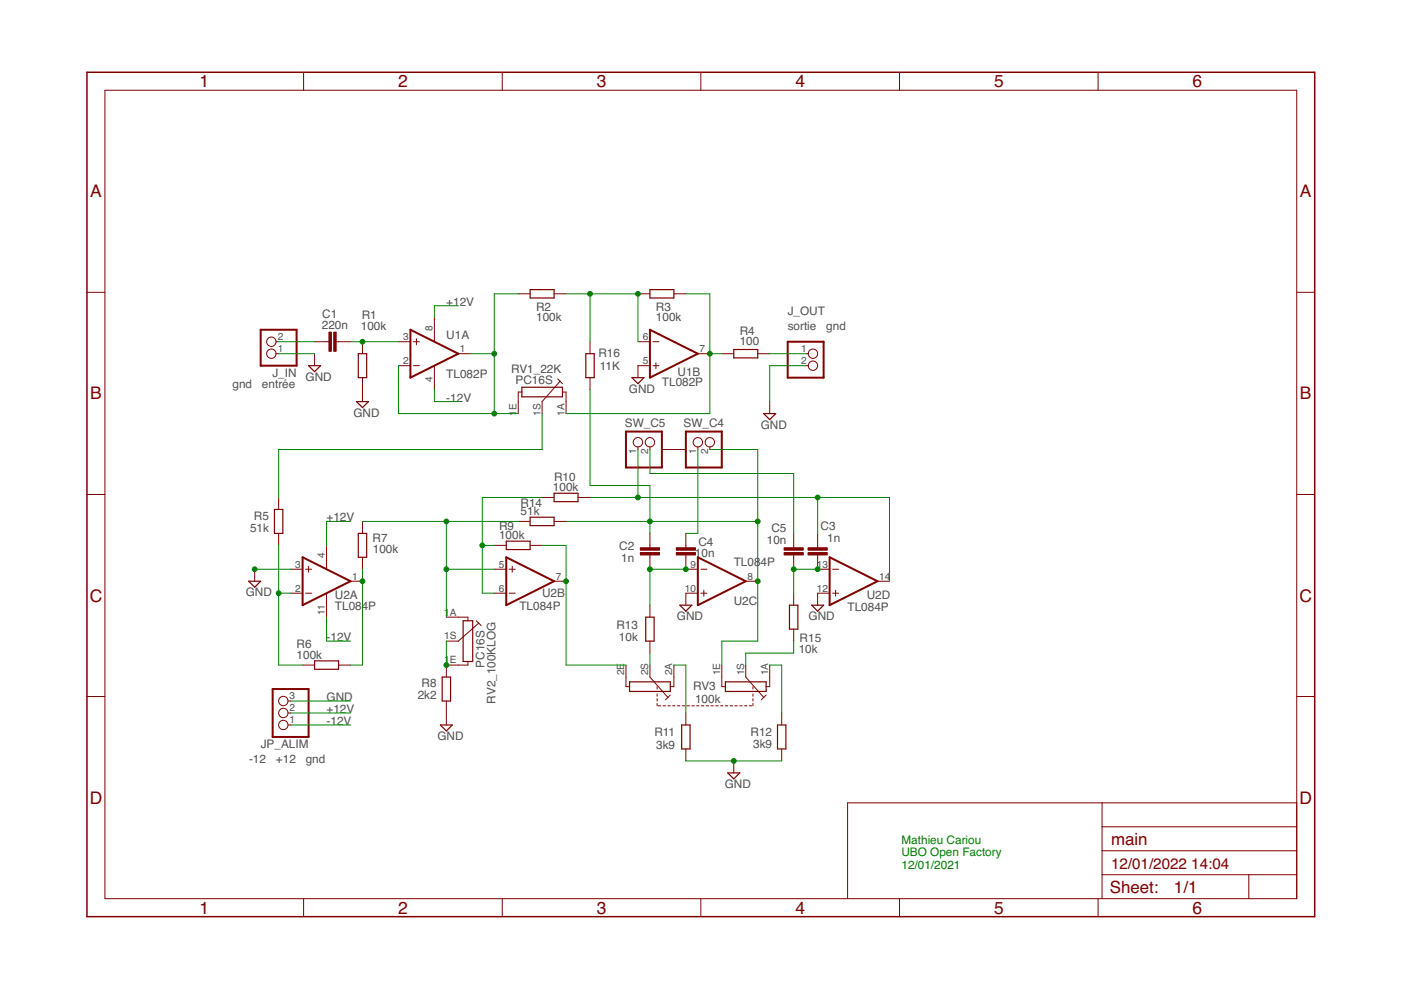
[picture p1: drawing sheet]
<svg xmlns="http://www.w3.org/2000/svg" width="297mm" height="210mm" viewBox="0 0 297 210" stroke-linecap="round" stroke-linejoin="round" font-family="sans-serif">
<g fill="none" stroke="#800000" stroke-width=".21">
<path d="M22.2 19.1h252.7v171.4h-252.7zM64.4 15.3v3.8M106.5 15.3v3.8M148.6 15.3v3.8M190.7 15.3v3.8M232.8 15.3v3.8M18.4 62h3.8M58.5 72.5h.6M58.5 75h.6M66.7 72.5h3M66.7 75v2.5M71.3 72.5h3"/>
<path d="M76.9 72.5v2.5M84.5 72.5h2.5M84.5 77.5h2.5M87.7 72.5h1.2M87.7 77.5h1.2M88.3 71.8v1.3M92.1 67.4v5.1M92.1 77.5v5.1M97.2 75h2.5M109.9 62.3h2.5M117.5 62.3h2.5M125.1 72.5v2.5"/>
<path d="M135.3 72.5h2.5M135.3 62.3h2.5M137.8 77.5h-2.5v2.6M138.4 72.5h1.3M138.4 77.5h1.3M139.1 76.9v1.3M142.9 62.3h2.5M148 75h2.5M153 75h2.6M160.7 75h2.5M170.8 77.5h.6M170.8 75h.6"/>
<path d="M274.9 62h3.8M76.9 80.1v5.1M110.6 83.1h-.7v4.6M118.2 80.3l1.1 1M118.7 80.8l-3.8 4.4v2.5M119.3 83.1h.7v4.6M125.1 80.1v2.5M135.3 94.7v.6M137.8 94.7v.6M140.3 95.3h5.1M148 94.7v.6M150.5 94.7v.6"/>
<path d="M163.2 85.2v2.5M18.4 104.8h3.8M59.1 105.5v2.5M59.1 113.1v2.5M69.2 115.6v5.1M76.9 110.6v2.5M76.9 118.2v2.5M104.8 115.6h2.5M109.9 110.6h2.5M112.4 115.6h2.5M114.9 105.5h2.6M117.5 110.6h2.5"/>
<path d="M122.6 105.5h2.5M137.8 113.1v3M137.8 117.6v3.1M145.4 117.6v3.1h2.6M145.4 113.1v3M168.3 113.1v3M168.3 117.6v3.1M173.4 117.6v3.1h2.5M173.4 113.1v3M274.9 104.8h3.8M54 120.7v2.5M61.6 120.7h2.6"/>
<path d="M61.6 125.8h2.6M64.8 120.7h1.3M64.8 125.8h1.3M65.4 120.1v1.2M69.2 125.8v5.1M74.3 123.2h2.6M94.6 130.9h4.6v.7M101 131.6l1 1M101.5 132.1l-4.3 3.8h-2.6M104.8 120.7h2.5M104.8 125.8h2.5M108 120.7h1.2"/>
<path d="M108 125.8h1.2M108.6 120.1v1.2M117.5 123.2h2.5M137.8 128.3v2.6M137.8 135.9v2.6M148 125.8h-2.6v2.5M148.6 120.7h1.3M148.6 125.8h1.3M149.2 125.1v1.3M158.1 123.2h2.6M168.3 125.8v2.5M168.3 133.4v2.5"/>
<path d="M175.9 125.8h-2.5v2.5M176.5 120.7h1.3M176.5 125.8h1.3M177.2 125.1v1.3M186.1 123.2h2.5M18.4 147.7h3.8M61.1 153.7h.5M61.1 151.2h.5M61.1 148.6h.5M64.2 141h2.5M71.8 141h2.5M94.6 148.6v5.1"/>
<path d="M99.2 140.3v.7h-4.6v2.6M132.7 141v4.6h.8M137.8 141v2.6l3.8 4.3M139.3 145.6v.5M139.3 147.1v.5M139.3 148.1v.5M139.3 149.1v.5M139.6 149.6h.5M140.6 149.6h.5M141.6 149.6h.5M142.1 147.4l-1 1M142.6 149.6h.5"/>
<path d="M142.9 141v4.6h-.8M143.6 149.6h.5M144.7 149.6h.5M145.4 151.2v2.5M145.4 158.8v2.5M145.7 149.6h.5M146.7 149.6h.5M147.7 149.6h.5M148.7 149.6h.5M149.7 149.6h.5M150.7 149.6h.6M151.8 149.6h.5"/>
<path d="M152.8 149.6h.5M153 141v4.6h.8M153.8 149.6h.5M154.8 149.6h.5M155.8 149.6h.5M156.8 149.6h.6M157.9 149.6h.5M158.1 141v2.6l3.8 4.3M158.9 149.6h.5M159.6 145.6v.5M159.6 147.1v.5M159.6 148.1v.5"/>
<path d="M159.6 149.1v.5M162.4 147.4l-1 1M163.2 141v4.6h-.8M165.7 151.2v2.5M165.7 158.8v2.5M274.9 147.7h3.8M155.6 161.3v2.6M233.7 170.2v20.3M233.7 175.3h41.2M274.9 170.2h-95.2v20.3M64.4 190.5v3.9M106.5 190.5v3.9"/>
<path d="M148.6 190.5v3.9M190.7 190.5v3.9M232.8 190.5v3.9M233.7 185.5h41.2M233.7 180.4h41.2M264.8 185.5v5"/>
<circle cx="57.5" cy="75" r=".99"/>
<circle cx="57.5" cy="72.5" r=".99"/>
<circle cx="172.4" cy="77.5" r=".99"/>
<circle cx="172.4" cy="75" r=".99"/>
<circle cx="135.3" cy="93.8" r=".99"/>
<circle cx="137.8" cy="93.8" r=".99"/>
<circle cx="148" cy="93.8" r=".99"/>
<circle cx="150.5" cy="93.8" r=".99"/>
<circle cx="60.1" cy="148.6" r=".99"/>
<circle cx="60.1" cy="153.7" r=".99"/>
<circle cx="60.1" cy="151.2" r=".99"/>
</g>
<path d="M55.3 69.9h7.6v7.6h-7.6zM87 69.9l10.2 5.1-10.2 5.1zM137.8 69.9l10.2 5.1-10.2 5.1zM167 72.5h7.6v7.6h-7.6zM132.7 91.5h7.6v7.6h-7.6zM145.4 91.5h7.6v7.6h-7.6zM64.2 118.2l10.1 5-10.1 5.1zM107.3 118.2l10.2 5-10.2 5.1zM148 118.2l10.1 5-10.1 5.1zM175.9 118.2l10.2 5-10.2 5.1zM57.8 146.1h7.6v10.2h-7.6z" fill="none" stroke="#800000" stroke-width=".42"/>
<g fill="none" stroke="#800000" stroke-width=".25">
<path d="M65.4 77.5h2.6l-1.3 1.3zM76 75h1.7v5.1h-1.7zM112.4 61.4h5.1v1.8h-5.1zM124.2 75h1.8v5.1h-1.8zM137.8 61.4h5.1v1.8h-5.1zM155.6 74.1h5.1v1.8h-5.1zM75.6 85.2h2.5l-1.2 1.2zM110.6 82.1h8.7v2h-8.7zM134 80.1h2.5l-1.2 1.2zM161.9 87.7h2.6l-1.3 1.3zM58.2 108h1.8v5.1h-1.8zM76 113.1h1.7v5.1h-1.7z"/>
<path d="M107.3 114.7h5.1v1.8h-5.1zM112.4 109.7h5.1v1.7h-5.1zM117.5 104.6h5.1v1.8h-5.1zM52.7 123.2h2.6l-1.3 1.3zM98.2 131.6h2v8.7h-2zM136.9 130.9h1.8v5h-1.8zM144.1 128.3h2.6l-1.3 1.3zM167.4 128.3h1.8v5.1h-1.8zM172.1 128.3h2.5l-1.2 1.3zM66.7 140.1h5.1v1.8h-5.1zM93.4 153.7h2.5l-1.3 1.3zM93.7 143.6h1.8v5h-1.8z"/>
<path d="M133.5 144.6h8.6v2h-8.6zM144.5 153.7h1.8v5.1h-1.8zM153.8 144.6h8.6v2h-8.6zM164.8 153.7h1.8v5.1h-1.8zM154.3 163.9h2.5l-1.2 1.2z"/>
</g>
<g fill="#800000" stroke="#800000" stroke-width=".21">
<path d="M70.8 70.4h.5v4.1h-.5z"/>
<path d="M69.7 70.4h.6v4.1h-.6z"/>
<path d="M135.8 116.1h4v.5h-4z"/>
<path d="M135.8 117.2h4v.5h-4z"/>
<path d="M171.3 116.1h4.1v.5h-4.1z"/>
<path d="M171.3 117.2h4.1v.5h-4.1z"/>
<path d="M143.4 116.1h4v.5h-4z"/>
<path d="M143.4 117.2h4v.5h-4z"/>
<path d="M166.2 116.1h4.1v.5h-4.1z"/>
<path d="M166.2 117.2h4.1v.5h-4.1z"/>
</g>
<path d="M18.4 15.3h260.3v179.1h-260.3z" fill="none" stroke="#800000" stroke-width=".32"/>
<g fill="none" stroke="#008000" stroke-width=".21">
<path d="M59.1 72.5h7.6M59.1 75h7.6M74.3 72.5h10.2M84.5 77.5v10.2h25.4M97.2 64.8h-5.1v2.6M99.7 75h5.1M109.9 62.3h-5.1v25.4M120 62.3h15.3v10.2M125.1 62.3v10.2M145.4 62.3h5.1v25.4h-30.5M150.5 75h2.5M163.2 75h7.6"/>
<path d="M170.8 77.5h-7.6v7.7M92.1 82.6v2.6h5.1M114.9 87.7v7.6h-55.8v10.2M125.1 82.6v20.3h12.7v10.2M135.3 95.3v10.2M137.8 95.3v5.1h30.5v12.7M148 95.3v17.8h-2.6M150.5 95.3h10.2v40.6h-7.7v5.1M59.1 115.6v25.4h5.1M74.3 110.6h-5.1v5M76.9 110.6h33M94.6 110.6v20.3"/>
<path d="M102.3 115.6h2.5M114.9 115.6h5.1v25.4h12.7M114.9 105.5h-12.6v20.3h2.5M120 110.6h40.7M125.1 105.5h63.5v17.7M173.4 105.5v7.6M54 120.7h7.6M59.1 125.8h2.5M69.2 130.9v5h5.1M76.9 120.7v20.3h-2.6M94.6 120.7h10.2M94.6 135.9v5.1"/>
<path d="M137.8 138.5v2.5M145.4 120.7h-7.6v7.6M168.3 135.9v2.6h-10.2v2.5M173.4 120.7h-5.1v5.1M61.6 151.2h12.7M61.6 153.7h12.7M61.6 148.6h12.7M142.9 141h2.5v10.2M163.2 141h2.5v10.2M145.4 161.3h20.3"/>
</g>
<g fill="#008000" stroke="#008000" stroke-width=".21">
<circle cx="76.9" cy="72.5" r=".51"/>
<circle cx="54" cy="120.7" r=".51"/>
<circle cx="155.6" cy="161.3" r=".51"/>
<circle cx="104.8" cy="75" r=".51"/>
<circle cx="104.8" cy="87.7" r=".51"/>
<circle cx="150.5" cy="75" r=".51"/>
<circle cx="135.3" cy="62.3" r=".51"/>
<circle cx="125.1" cy="62.3" r=".51"/>
<circle cx="160.7" cy="123.2" r=".51"/>
<circle cx="160.7" cy="110.6" r=".51"/>
<circle cx="137.8" cy="110.6" r=".51"/>
<circle cx="59.1" cy="125.8" r=".51"/>
<circle cx="76.9" cy="123.2" r=".51"/>
<circle cx="94.6" cy="110.6" r=".51"/>
<circle cx="94.6" cy="120.7" r=".51"/>
<circle cx="94.6" cy="141" r=".51"/>
<circle cx="102.3" cy="115.6" r=".51"/>
<circle cx="120" cy="123.2" r=".51"/>
<circle cx="135.3" cy="105.5" r=".51"/>
<circle cx="173.4" cy="105.5" r=".51"/>
<circle cx="137.8" cy="120.7" r=".51"/>
<circle cx="145.4" cy="120.7" r=".51"/>
<circle cx="173.4" cy="120.7" r=".51"/>
<circle cx="168.3" cy="120.7" r=".51"/>
</g>
<g font-size="3.7" fill="#800000">
<text x="42.3" y="18.5">1</text>
<text x="84.4" y="18.5">2</text>
<text x="126.5" y="18.5">3</text>
<text x="168.6" y="18.5">4</text>
<text x="210.7" y="18.5">5</text>
<text x="252.9" y="18.5">6</text>
<text x="19.1" y="41.8">A</text>
<text x="275.6" y="41.8">A</text>
<text x="19.1" y="84.7">B</text>
<text x="275.6" y="84.7">B</text>
<text x="19" y="127.5">C</text>
<text x="275.5" y="127.5">C</text>
<text x="19" y="170.4">D</text>
<text x="275.5" y="170.4">D</text>
<text x="42.3" y="193.7">1</text>
<text x="84.4" y="193.7">2</text>
<text x="126.5" y="193.7">3</text>
<text x="168.6" y="193.7">4</text>
<text x="210.7" y="193.7">5</text>
<text x="252.9" y="193.7">6</text>
</g>
<g font-size="3.6" fill="#800000">
<text x="235.6" y="179.1">main</text>
<text x="235.3" y="189.4">Sheet:</text>
<text x="248.9" y="189.3">1/1</text>
</g>
<g font-size="3.2" fill="#800000">
<text x="235.6" y="184.2">12/01/2022</text>
<text x="252.6" y="184.2">14:04</text>
</g>
<g font-size="2.5" fill="#505050">
<text x="94.6" y="64.8">+12V</text>
<text x="113.7" y="65.9">R2</text>
<text x="139.1" y="65.9">R3</text>
<text x="68.2" y="69.8">220n</text>
<text x="68.3" y="67.5">C1</text>
<text x="76.5" y="69.9">100k</text>
<text x="76.7" y="67.6">R1</text>
<text x="94.6" y="71.8">U1A</text>
<text x="113.7" y="68.1">100k</text>
<text x="139.1" y="68.1">100k</text>
<text x="156.8" y="71">R4</text>
<text x="167" y="69.9">sortie</text>
<text x="167" y="66.7">J_OUT</text>
<text x="175.2" y="69.9">gnd</text>
<text x="126.9" y="75.7">R16</text>
<text x="156.8" y="73.2">100</text>
<text x="49.3" y="82.4">gnd</text>
<text x="55.5" y="82.4">entrée</text>
<text x="57.7" y="79.9">J_IN</text>
<text x="64.8" y="80.7">GND</text>
<text x="94.6" y="80.1">TL082P</text>
<text x="108.4" y="79.1">RV1_22K</text>
<text x="109.3" y="81.3">PC16S</text>
<text x="127.2" y="78.5">11K</text>
<text x="133.4" y="83.2">GND</text>
<text x="140.3" y="81.9">TL082P</text>
<text x="143.6" y="79.7">U1B</text>
<text x="74.9" y="88.3">GND</text>
<text x="94.6" y="85.2">-12V</text>
<text x="132.5" y="90.6">SW_C5</text>
<text x="144.9" y="90.6">SW_C4</text>
<text x="161.3" y="90.9">GND</text>
<text x="117.5" y="101.9">R10</text>
<text x="110.4" y="107.5">R14</text>
<text x="117.2" y="104.2">100k</text>
<text x="53" y="112.8">51k</text>
<text x="53.8" y="110.3">R5</text>
<text x="69.2" y="110.5">+12V</text>
<text x="105.8" y="112.3">R9</text>
<text x="110.4" y="109.3">51k</text>
<text x="163.6" y="112.7">C5</text>
<text x="174" y="112.4">C3</text>
<text x="79" y="114.8">R7</text>
<text x="79.1" y="117.1">100k</text>
<text x="105.8" y="114.4">100k</text>
<text x="131.3" y="116.5">C2</text>
<text x="131.7" y="119.1">1n</text>
<text x="147.3" y="118">10n</text>
<text x="148.1" y="115.8">C4</text>
<text x="155.6" y="119.9">TL08</text>
<text x="161.3" y="119.9">4P</text>
<text x="162.6" y="115.2">10n</text>
<text x="175.4" y="115">1n</text>
<text x="52.1" y="126.4">GND</text>
<text x="71" y="129.3">TL084P</text>
<text x="71" y="126.9">U2A</text>
<text x="110.1" y="129.3">TL084P</text>
<text x="114.9" y="126.7">U2B</text>
<text x="143.5" y="131.5">GND</text>
<text x="155.6" y="128.2">U2C</text>
<text x="171.5" y="131.5">GND</text>
<text x="179.7" y="129.6">TL084P</text>
<text x="183.8" y="126.9">U2D</text>
<text x="62.9" y="137.5">R6</text>
<text x="69.2" y="135.9">-12V</text>
<text x="130.7" y="133.4">R13</text>
<text x="131.2" y="135.9">10k</text>
<text x="169.5" y="136.2">R15</text>
<text x="62.9" y="139.7">100k</text>
<text x="102.8" y="141.6" transform="rotate(-90 102.8 141.6)">PC16S</text>
<text x="169.3" y="138.5">10k</text>
<text x="69.2" y="148.6">GND</text>
<text x="88.6" y="148.1">2k2</text>
<text x="89.4" y="145.6">R8</text>
<text x="105" y="149.2" transform="rotate(-90 105 149.2)">RV2_100KLOG</text>
<text x="147" y="146.3">RV3</text>
<text x="147.4" y="149.1">100k</text>
<text x="69.2" y="151.2">+12V</text>
<text x="69.2" y="153.7">-12V</text>
<text x="138.7" y="156">R11</text>
<text x="159.1" y="156">R12</text>
<text x="52.8" y="161.8">-12</text>
<text x="55.3" y="158.7">JP_ALIM</text>
<text x="58.5" y="161.8">+12</text>
<text x="64.8" y="161.8">gnd</text>
<text x="92.7" y="156.9">GND</text>
<text x="139.1" y="158.8">3k9</text>
<text x="159.7" y="158.5">3k9</text>
<text x="153.7" y="167">GND</text>
</g>
<g font-size="2.5" fill="#008000">
<text x="191.1" y="178.9">Mathieu Cariou</text>
<text x="191.1" y="181.5">UBO Open Factory</text>
<text x="191.1" y="184.2">12/01/2021</text>
</g>
<g font-size="2.1" fill="#505050">
<text x="91.7" y="70.1" transform="rotate(-90 91.7 70.1)">8</text>
<text x="58.9" y="74.6">1</text>
<text x="58.9" y="72.1">2</text>
<text x="85.5" y="77.2">2</text>
<text x="85.5" y="72.1">3</text>
<text x="97.5" y="74.6">1</text>
<text x="136.3" y="72.1">6</text>
<text x="136.3" y="77.2">5</text>
<text x="148.3" y="74.6">7</text>
<text x="169.8" y="74.6">1</text>
<text x="169.8" y="77.2">2</text>
<text x="91.7" y="81.1" transform="rotate(-90 91.7 81.1)">4</text>
<text x="109.5" y="88.1" transform="rotate(-90 109.5 88.1)">1E</text>
<text x="114.6" y="88.1" transform="rotate(-90 114.6 88.1)">1S</text>
<text x="119.7" y="88.1" transform="rotate(-90 119.7 88.1)">1A</text>
<text x="134.9" y="96.3" transform="rotate(-90 134.9 96.3)">1</text>
<text x="137.4" y="96.3" transform="rotate(-90 137.4 96.3)">2</text>
<text x="147.6" y="96.3" transform="rotate(-90 147.6 96.3)">1</text>
<text x="150.1" y="96.3" transform="rotate(-90 150.1 96.3)">2</text>
<text x="68.9" y="118.4" transform="rotate(-90 68.9 118.4)">4</text>
<text x="62.6" y="125.4">2</text>
<text x="62.6" y="120.3">3</text>
<text x="74.7" y="122.9">1</text>
<text x="105.8" y="125.4">6</text>
<text x="105.8" y="120.3">5</text>
<text x="117.8" y="122.9">7</text>
<text x="145.2" y="125.4">10</text>
<text x="146.4" y="120.3">9</text>
<text x="158.5" y="122.9">8</text>
<text x="173.2" y="120.3">13</text>
<text x="173.2" y="125.4">12</text>
<text x="186.4" y="122.9">14</text>
<text x="68.9" y="130.3" transform="rotate(-90 68.9 130.3)">11</text>
<text x="94.2" y="130.5">1A</text>
<text x="94.2" y="135.6">1S</text>
<text x="94.2" y="140.7">1E</text>
<text x="132.4" y="143.2" transform="rotate(-90 132.4 143.2)">2E</text>
<text x="137.4" y="143.2" transform="rotate(-90 137.4 143.2)">2S</text>
<text x="142.5" y="143.2" transform="rotate(-90 142.5 143.2)">2A</text>
<text x="152.7" y="143.2" transform="rotate(-90 152.7 143.2)">1E</text>
<text x="157.8" y="143.2" transform="rotate(-90 157.8 143.2)">1S</text>
<text x="162.8" y="143.2" transform="rotate(-90 162.8 143.2)">1A</text>
<text x="61.4" y="148.3">3</text>
<text x="61.4" y="153.4">1</text>
<text x="61.4" y="150.8">2</text>
</g>
</svg>
